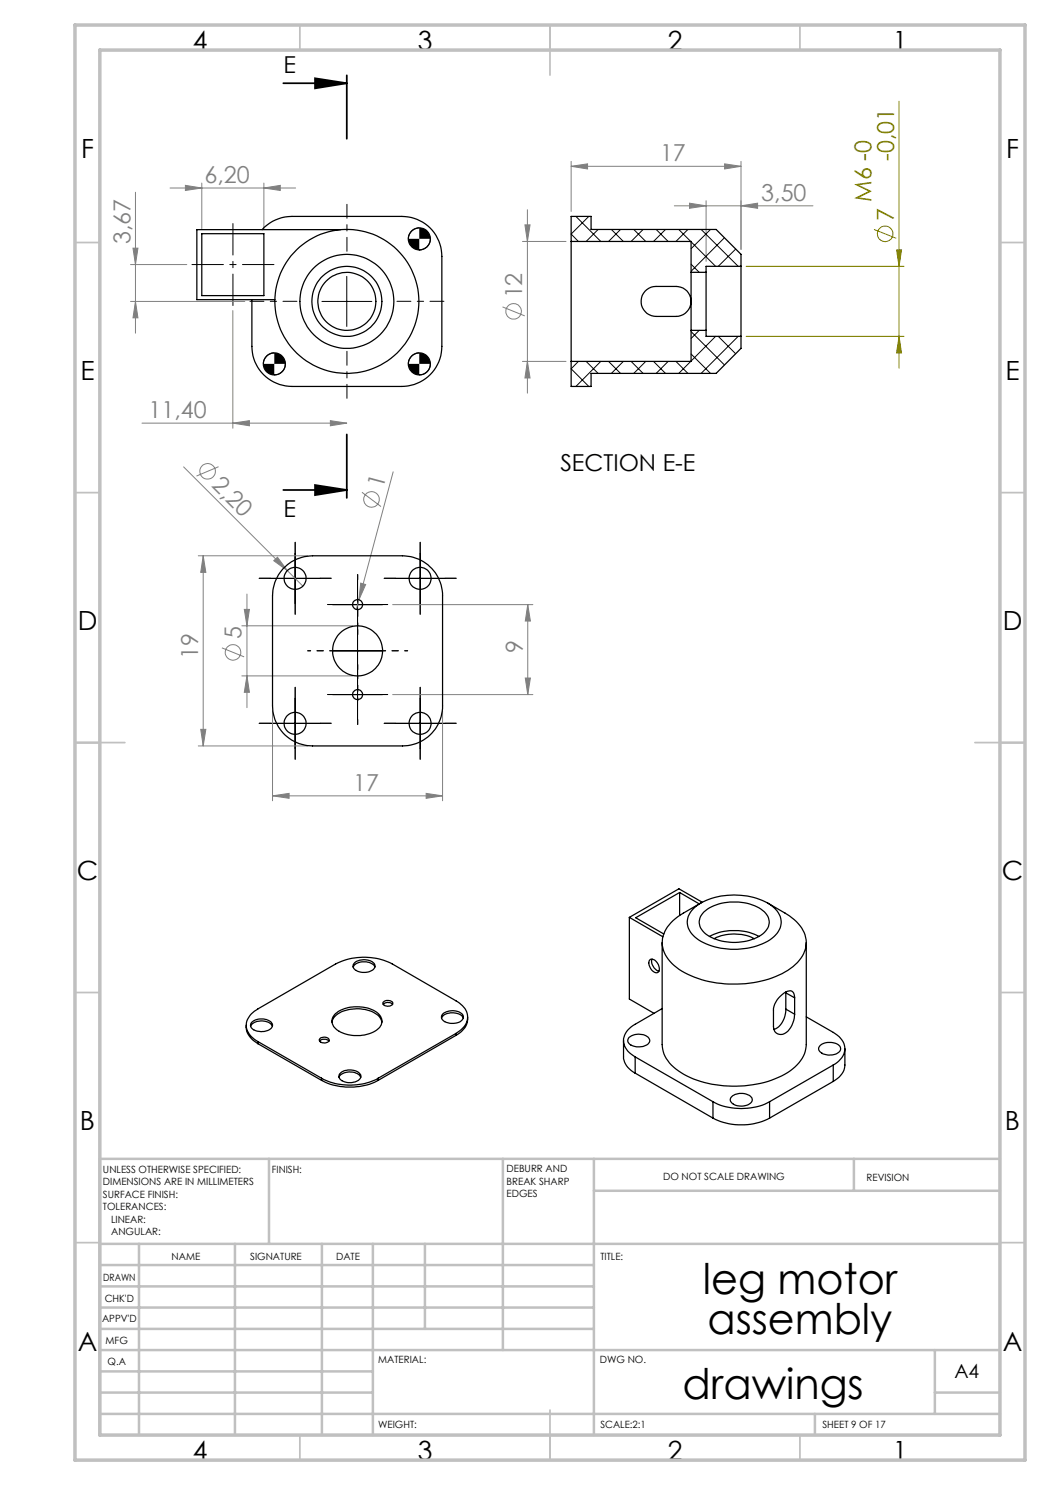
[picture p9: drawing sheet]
<svg xmlns="http://www.w3.org/2000/svg" width="210mm" height="297mm" viewBox="0 0 210 297" stroke-linecap="round" stroke-linejoin="round" font-family="sans-serif">
<g fill="none" stroke="#808080" stroke-width=".2">
<path d="M27.1 38.4v28.2M34 37.6h25.1M37.1 37.1l3.3 .5-3.3 .5zM40.4 36.6v9.1M52.8 37.6l3.3-.5v1zM52.8 36.6v9.1M114.2 33.3l3.3-.5v1zM114.2 32.3v10M114.2 33.3h34M144.9 32.8l3.3 .5-3.3 .5zM148.2 32.3v17.6M26.1 52.9h11.3"/>
<path d="M26.6 49.6h1l-.5 3.3zM104.5 48.3h8.7M105 45h1l-.5 3.3zM105.5 41.9v36.7M134.9 41.2h27.7M137.9 40.6l3.3 .6-3.3 .5zM141.2 40.1v12.2M148.2 41.2l3.3-.6v1.1zM26.1 60.3h22.9M27.1 60.3l.5 3.3h-1zM46.6 62.1v23.6M100.5 61.4l4.5 1.8"/>
<path d="M104.5 72.3h8.7M105.5 72.3l.5 3.3h-1zM28.4 84.6h41M36.7 93.4l20.8 20.7M43.7 93.3l-4.4 1.9M46.6 84.6l3.3-.5v1.1zM66.1 84.1l3.3 .5-3.3 .6zM72.4 98.5l3.8 2.8M78.6 94.4l-6.8 25.5M39.7 111.2h21.8M40.6 111.2v38M40.6 111.2l.6 3.3h-1.1z"/>
<path d="M49.4 118.8v22.7M54.8 112.1l.7-.7 2 2.7zM57.5 114.1l3.1 3.1M71.8 119.9l-.5 2M72.1 116.6l1 .3-1.3 3zM44.4 129.6l4.4 1.8M48.4 125.2h22.1M48.4 135.2h22.1M48.9 121.9h1l-.5 3.3zM49.4 135.2l.5 3.3h-1zM78.5 120.9h28.1M78.5 138.9h28.1"/>
<path d="M105.1 135.6h1l-.5 3.3zM105.6 120.9l.5 3.3h-1zM105.6 120.9v18M39.7 149.2h21.8M40.1 145.9h1.1l-.6 3.3zM54.5 159.2l3.3-.5v1zM54.5 142.2v18M54.5 159.2h34M85.2 158.7l3.3 .5-3.3 .5zM88.5 142.2v18"/>
<circle cx="102.7" cy="62.3" r="1.55"/>
<circle cx="41.5" cy="94.3" r="1.56"/>
<circle cx="74.3" cy="99.9" r="1.56"/>
<circle cx="46.6" cy="130.5" r="1.55"/>
</g>
<g fill="none" stroke="#808000" stroke-width=".2">
<path d="M179.8 20.2v53.4M149.2 53.3h31.6M174.8 45.9l4.4 1.8M179.3 50h1l-.5 3.3zM149.2 67.3h31.6M179.8 67.3l.5 3.3h-1z"/>
<circle cx="177" cy="46.8" r="1.56"/>
</g>
<g fill="none" stroke="#000" stroke-width=".2">
<path d="M69.4 55.3v10M83.9 45.6a2.17 2.17 0 0 0-2.2 2.2M86.1 47.8a2.17 2.17 0 0 1-2.2 2.2M54.9 70.6a2.17 2.17 0 0 0-2.2 2.2M57.1 72.8a2.23 2.23 0 0 1-2.2 2.2M64.4 60.3h10M83.9 70.6a2.17 2.17 0 0 0-2.2 2.2M86.1 72.8a2.17 2.17 0 0 1-2.2 2.2M54 115.7h10M59 110.7v10M71.5 115.9v28M79 115.7h10"/>
<path d="M84 110.7v10M59 139.7v10M66.5 130.2h10M66.5 138.9h10M66.5 120.9h10M84 139.7v10M54 144.7h10M79 144.7h10"/>
</g>
<path d="M56.7 16.6h12.7M63 15.7l6.4 .9-6.4 1.1zM69.4 15.1v12.7M56.7 98h12.7M63 97l6.4 1-6.4 1zM69.4 86.9v12.7" fill="none" stroke="#000" stroke-width=".35"/>
<path d="M38.4 52.9h16.4M46.6 61.1v-16.4" fill="none" stroke="#000" stroke-width=".2" stroke-dasharray="15.2 1.3 1.3 1.3" stroke-dashoffset="8.9"/>
<path d="M69.4 50.3v-9.4M59.4 60.3h-9.4M69.4 70.3v9.4M79.4 60.3h9.4" fill="none" stroke="#000" stroke-width=".2" stroke-dasharray="15.2 1.3 1.3 1.3" stroke-dashoffset="12.4"/>
<g fill="none" stroke="#000" stroke-width=".2" stroke-dasharray="15.2 1.3 1.3 1.3">
<path d="M54 115.7h-2.2M59 110.7v-2.2M64 115.7h2.2M71.5 115.9v-1M79 115.7h-2.2M84 110.7v-2.2M89 115.7h2.2M59 139.7v-2.2M59 120.7v2.2M66.5 138.9h-1M66.5 120.9h-1M71.5 133.9v-1"/>
<path d="M71.5 125.9v1M76.5 138.9h1M76.5 120.9h1M84 139.7v-2.2M84 120.7v2.2M54 144.7h-2.2M59 149.7v2.2M64 144.7h2.2M71.5 143.9v1M79 144.7h-2.2M84 149.7v2.2M89 144.7h2.2"/>
</g>
<path d="M66.5 130.2h-5M71.5 125.2v-5M71.5 135.2v5M76.5 130.2h5" fill="none" stroke="#000" stroke-width=".2" stroke-dasharray="15.2 1.3 1.3 1.3" stroke-dashoffset="14.6"/>
<g fill="none" stroke="#c0c0c0" stroke-width=".35">
<path d="M60 5v5M110 5v10M160 5v5M15 48.5h5M200 48.5h5M15 98.5h5M200 98.5h5M15 148.5h10M195 148.5h10M15 198.5h5M200 198.5h5M15 248.5h5"/>
<path d="M200 248.5h5M60 287v5M110 282v10M160 287v5"/>
</g>
<g fill="none" stroke="#c0c0c0" stroke-width=".5">
<path d="M53.8 231.8v17M100.6 231.8v38.2M118.8 231.8v55.2M118.8 238.2h81.2M170.8 231.8v6.4M200 231.8h-180v55.2M20 248.8h180M20 257.3h98.8M20 253h98.8M27.8 248.8v38.2M47 248.8v38.2M64.4 248.8v38.2"/>
<path d="M74.6 248.8v38.2M85 248.8v17M20 265.8h98.8M20 261.5h98.8M20 278.5h54.6M20 274.3h54.6M20 270h180M187 278.5h13M187 270v12.8M20 282.8h180M163 282.8v4.2"/>
</g>
<path d="M15 5h190v287h-190zM20 10h180v277h-180z" fill="none" stroke="#c0c0c0" stroke-width=".7"/>
<g fill="#000">
<path d="M63 15.7l6.4 .9-6.4 1.1zM63 97l6.4 1-6.4 1z"/>
<path d="M52.7 72.8a2.17 2.17 0 0 0 2.2 2.2v-2.2zM54.9 70.6v2.2h2.2a2.23 2.23 0 0 0-2.2-2.2zM81.7 47.8a2.17 2.17 0 0 0 2.2 2.2v-2.2zM83.9 45.6v2.2h2.2a2.17 2.17 0 0 0-2.2-2.2zM81.7 72.8a2.17 2.17 0 0 0 2.2 2.2v-2.2zM83.9 70.6v2.2h2.2a2.17 2.17 0 0 0-2.2-2.2z"/>
</g>
<path d="M66.1 84.1l3.3 .5-3.3 .6zM46.6 84.6l3.3-.5v1.1z" fill="#808080"/>
<path d="M179.3 50h1l-.5 3.3zM179.8 67.3l.5 3.3h-1z" fill="#808000"/>
<g fill="#808080">
<path d="M54.8 112.1l.7-.7 2 2.7z"/>
<path d="M72.1 116.6l1 .3-1.3 3z"/>
<path d="M52.8 37.6l3.3-.5v1zM37.1 37.1l3.3 .5-3.3 .5zM144.9 32.8l3.3 .5-3.3 .5zM114.2 33.3l3.3-.5v1z"/>
<path d="M54.5 159.2l3.3-.5v1zM85.2 158.7l3.3 .5-3.3 .5z"/>
<path d="M137.9 40.6l3.3 .6-3.3 .5zM148.2 41.2l3.3-.6v1.1z"/>
<path d="M40.1 145.9h1.1l-.6 3.3zM40.6 111.2l.6 3.3h-1.1z"/>
<path d="M26.6 49.6h1l-.5 3.3zM27.1 60.3l.5 3.3h-1zM105.6 120.9l.5 3.3h-1zM105.1 135.6h1l-.5 3.3zM48.9 121.9h1l-.5 3.3zM49.4 135.2l.5 3.3h-1zM105 45h1l-.5 3.3zM105.5 72.3l.5 3.3h-1z"/>
</g>
<g fill="none" stroke="#000" stroke-width=".25">
<path d="M40.4 46.7h12.4v12.4h-12.4zM52.4 45.9a8.1 8.1 0 0 1 6-2.6h22a8 8 0 0 1 8 8v18a8 8 0 0 1-8 8h-22a8 8 0 0 1-8-8v-9.4M68.2 45.9h-28.8v14h15.6M114.2 48.3v24M114.2 48.3v-5h4v2.6h25l5 5v2.4M114.2 48.3h24v6.2M129 58.2a2.97 2.97 0 0 1 2.2-.9h4a3 3 0 0 1 3 3 3 3 0 0 1-3 3h-4a3 3 0 0 1-2.7-1.8 3 3 0 0 1 .5-3.3zM138.2 54.5v11.6M138.2 54.5h3M141.2 54.5v11.6M148.2 53.3v14M148.2 53.3h-7v1.2"/>
<path d="M138.2 66.1v6.2h-24M138.2 66.1h3M141.2 66.1v1.2h7M148.2 67.3v2.4l-5 5h-25v2.6h-4v-5M56.7 113.7a8.2 8.2 0 0 1 5.8-2.5h18a8.1 8.1 0 0 1 8 8v22a8 8 0 0 1-8 8h-18a8 8 0 0 1-8-8v-22a8 8 0 0 1 2.2-5.5zM135.9 178.5l-8.8 5 5.7 3.3M135.9 178.5l4 2.3M135.9 178.5v4.6M70.6 193.4a2.83 2.83 0 0 1 4-.5l.4 .5M70.9 192.6a3 3 0 0 1 4 .2 1.15 1.15 0 0 1-1.1 1.5 2.71 2.71 0 0 1-3.2-.9l.1-.5zM125.9 183.5l6.7 3.9M125.9 183.5v16.3l4.9 2.9"/>
<path d="M130 191.9a1.65 1.65 0 0 1 1.9 1.8 .73 .73 0 0 1-.5 .9 .73 .73 0 0 1-.9-.4 1.74 1.74 0 0 1-.5-2.3zM130.4 191.8a2.09 2.09 0 0 0 1.4 2.4M132.4 188.5v20.4a7.4 7.4 0 0 0 4.4 6 22.4 22.4 0 0 0 20.7-.4 7.2 7.2 0 0 0 3.8-5.6v-20.4M138.6 181.8a12.2 12.2 0 0 1 9.6-2.7 10.1 10.1 0 0 1 7.4 3.4 3.7 3.7 0 0 1-1.2 5.2 14.1 14.1 0 0 1-15.1 0 3.7 3.7 0 0 1-.7-5.9zM140.2 180.6l-3.5 2a7.6 7.6 0 0 0-4.2 5.6 6.8 6.8 0 0 0 3.9 6 22.5 22.5 0 0 0 20.6 .2 7.1 7.1 0 0 0 4.3-6 7.4 7.4 0 0 0-4.3-5.8l-3.5-2M140.4 180.4l-4.6-2.6-9.9 5.7M140.8 182.3a10.3 10.3 0 0 1 12.1 0 2.8 2.8 0 0 1-.7 4.7 10.3 10.3 0 0 1-11.4-.5 2.68 2.68 0 0 1 0-4.2zM141.9 187.3a11.1 11.1 0 0 1 9.9 0M142.8 187.7a9 9 0 0 1 8.1 0M157.2 198.4v3.4M157.2 198.6l1.7 1M158.9 199.6a1.1 1.1 0 0 0-.4-1.3 1.1 1.1 0 0 0-1.3 .1 4.6 4.6 0 0 0-2.5 3.6v3.3a1.57 1.57 0 0 0 1.1 1.6 1.57 1.57 0 0 0 1.8-.7 5.5 5.5 0 0 0 1.3-3.4"/>
<path d="M158.9 199.6v3.2M49.2 205.1a3.9 3.9 0 0 0 2.4 3.6M50.1 205.2a2.73 2.73 0 0 1 3.7-.7l.7 .7M50.4 204.4a3 3 0 0 1 4.1 .4 1.31 1.31 0 0 1-1.4 1.4 2.49 2.49 0 0 1-3-1l.1-.5zM51.6 208.3l12.7 7.3M51.6 208.3v.4M51.6 208.7l12.7 7.4M63.9 208.2a1.41 1.41 0 0 1 1.9 0M64.1 207.6a1.07 1.07 0 0 1 1.7 .6 1.24 1.24 0 0 1-1.9-.2zM64.3 215.6a12.3 12.3 0 0 0 11.3 0M64.3 216.1a12.6 12.6 0 0 0 11.3 0M64.3 215.6v.5"/>
<path d="M66.4 204.4a3.7 3.7 0 0 1 3.3-2.5 6.7 6.7 0 0 1 6.3 1.6l.4 .9M66.9 202.9a7.2 7.2 0 0 1 8.9 0 2.04 2.04 0 0 1-.8 3.3 7.2 7.2 0 0 1-8.1-.7 1.87 1.87 0 0 1 0-2.6zM67.8 215.5a2.69 2.69 0 0 1 3.4-.9l.6 .3 .3 .6M68.1 214.7a2.95 2.95 0 0 1 4 .3 1.49 1.49 0 0 1-1.6 1.5 2.24 2.24 0 0 1-2.7-1.2zM75.6 215.6v.5M76.6 200.4a1.32 1.32 0 0 1 2 .2 1.13 1.13 0 0 1-1.9 .3zM76.7 200.9a1.31 1.31 0 0 1 1.8 0M88.3 203.6a2.77 2.77 0 0 1 3.6-.7l.6 .4 .1 .3M88.5 202.8a3 3 0 0 1 4.1 .2 1.34 1.34 0 0 1-1.6 1.6 2.48 2.48 0 0 1-2.7-1v-.5zM91.2 206.7a3.8 3.8 0 0 0 2.3-3.8 4.3 4.3 0 0 0-2.3-2.7l-12.7-7.4a12.6 12.6 0 0 0-11.4 0l-15.5 9a3.6 3.6 0 0 0-2.1 4.4 4.9 4.9 0 0 0 2.1 2.1M91.2 206.7l-15.6 8.9M91.2 206.7v.4"/>
<path d="M91.2 207.1l-15.6 9M93.5 203.4a3.7 3.7 0 0 1-2.3 3.7M124.7 208.1v3.3a3.9 3.9 0 0 0 2.3 3.2M125.8 207.5a3 3 0 0 1 4.1 .3 1.06 1.06 0 0 1-1 1.4 2.86 2.86 0 0 1-3.3-.8v-.4zM127 211.4l15.6 8.9M127 211.4v3.2M127 214.6l15.6 9M132.4 201.7l-5.4 3.2a3.6 3.6 0 0 0-2.1 4.3l.7 1 1.4 1.2M146.4 219.3a2.98 2.98 0 0 1 4 .3 1.29 1.29 0 0 1-1.3 1.5 2.45 2.45 0 0 1-3-1.1zM157.2 201.8a4.3 4.3 0 0 1-2.4 4.1M157.2 201.8l1.7 1M161.3 203.4l5.4 3.1a3.6 3.6 0 0 1 2.1 4.3l-1 1.4-1.1 .8"/>
<path d="M164 209.1a3 3 0 0 1 4.1 .3 1.26 1.26 0 0 1-1.3 1.5 2.55 2.55 0 0 1-3.1-1.1zM166.7 213l-12.8 7.3M166.7 213v3.3M166.7 216.3l-12.8 7.3M169 209.8v3.2a4 4 0 0 1-2.3 3.3M142.6 220.3a12.3 12.3 0 0 0 11.3 0M142.6 223.6a12.6 12.6 0 0 0 11.3 0M142.6 220.3v3.3M153.9 220.3v3.3"/>
<circle cx="83.9" cy="47.8" r="2.2"/>
<circle cx="54.9" cy="72.8" r="2.19"/>
<circle cx="69.4" cy="60.3" r="14.4"/>
<circle cx="69.4" cy="60.3" r="9.4"/>
<circle cx="69.4" cy="60.3" r="5.8"/>
<circle cx="69.4" cy="60.3" r="7"/>
<circle cx="83.9" cy="72.8" r="2.19"/>
<circle cx="59" cy="115.7" r="2.19"/>
<circle cx="84" cy="115.7" r="2.2"/>
<circle cx="71.5" cy="120.9" r="1"/>
<circle cx="71.5" cy="138.9" r=".99"/>
<circle cx="71.5" cy="130.2" r="5"/>
<circle cx="59" cy="144.7" r="2.19"/>
<circle cx="84" cy="144.7" r="2.2"/>
</g>
<g fill="none" stroke="#000" stroke-width=".2">
<path d="M115.2 43.3l5 5M117.8 43.3l-3.6 3.5 1.5 1.5M119.6 45.9l-2.4 2.4M122.3 45.9l2.4 2.4M124.1 45.9l-2.4 2.4M126.8 45.9l2.4 2.4M128.6 45.9l-2.4 2.4M131.2 45.9l2.4 2.4M133.1 45.9l-2.4 2.4M135.7 45.9l2.4 2.4M137.6 45.9l-2.4 2.4M138.2 52.8l1.6 1.7"/>
<path d="M138.2 48.4l4.9 4.9M140.2 45.9l7.4 7.4M142.1 45.9l-3.9 3.8M144.9 47.6l-6.7 6.7M147.1 49.8l-3.4 3.5M148.2 53.2v.1M115.7 72.3l-1.5 1.5 3.6 3.5M117.2 72.3l2.4 2.4M120.2 72.3l-5 5M121.7 72.3l2.4 2.4M124.7 72.3l-2.4 2.4M126.2 72.3l2.4 2.4"/>
<path d="M129.2 72.3l-2.4 2.4M130.7 72.3l2.4 2.4M133.6 72.3l-2.4 2.4M135.2 72.3l2.4 2.4M138.1 72.3l-2.4 2.4M138.2 70.8l3.9 3.9M138.2 66.3l6.7 6.7M139.8 66.1l-1.6 1.6M143.1 67.3l-4.9 4.9M143.7 67.3l3.4 3.5M147.6 67.3l-7.4 7.4M148.2 67.3h.1"/>
</g>
<g font-size="8.5">
<text x="140.6" y="258.8">leg motor</text>
<text x="141.5" y="266.9">assembly</text>
<text x="136.5" y="279.7">drawings</text>
</g>
<g font-size="5.3">
<text x="38.5" y="9.9">4</text>
<text x="83.5" y="9.9">3</text>
<text x="133.6" y="9.9">2</text>
<text x="178.6" y="9.9">1</text>
<text x="16.2" y="31.7">F</text>
<text x="201.2" y="31.7">F</text>
<text x="16.1" y="75.9">E</text>
<text x="201.1" y="75.9">E</text>
<text x="15.5" y="125.9">D</text>
<text x="200.5" y="125.9">D</text>
<text x="15.4" y="175.9">C</text>
<text x="200.4" y="175.9">C</text>
<text x="16" y="225.9">B</text>
<text x="201" y="225.9">B</text>
<text x="15.5" y="270.2">A</text>
<text x="200.5" y="270.2">A</text>
<text x="38.5" y="291.9">4</text>
<text x="83.5" y="291.9">3</text>
<text x="133.6" y="291.9">2</text>
<text x="178.6" y="291.9">1</text>
</g>
<g font-size="4.7">
<text x="56.7" y="14.6">E</text>
<text x="112.1" y="94.2">SECTION E-E</text>
<text x="56.7" y="103.3">E</text>
</g>
<g font-size="4.7" fill="#808080">
<text x="132" y="32.2">17</text>
<text x="40.9" y="36.6">6,20</text>
<text x="152.3" y="40.1">3,50</text>
<text x="26.1" y="48.8" transform="rotate(-90 26.1 48.8)">3,67</text>
<text x="104.4" y="59.7" transform="rotate(-90 104.4 59.7)">12</text>
<text x="29.7" y="83.6">11,40</text>
<text x="42.1" y="97.3" transform="rotate(45 42.1 97.3)">2,20</text>
<text x="76.6" y="97.8" transform="rotate(-75 76.6 97.8)">1</text>
<text x="39.7" y="131.8" transform="rotate(-90 39.7 131.8)">19</text>
<text x="48.3" y="127.9" transform="rotate(-90 48.3 127.9)">5</text>
<text x="104.6" y="130.5" transform="rotate(-90 104.6 130.5)">9</text>
<text x="70.6" y="158.1">17</text>
</g>
<g font-size="4.7" fill="#808000">
<text x="178.8" y="32.1" transform="rotate(-90 178.8 32.1)">-0,01</text>
<text x="174.3" y="40.3" transform="rotate(-90 174.3 40.3)">M6 -0</text>
<text x="178.8" y="44.2" transform="rotate(-90 178.8 44.2)">7</text>
</g>
<text font-size="3.9" x="190.9" y="275.5">A4</text>
<g font-size="2">
<text x="20.6" y="234.6">UNLESS OTHERWISE SPECIFIED:</text>
<text x="20.6" y="237.1">DIMENSIONS ARE IN MILLIMETERS</text>
<text x="20.6" y="239.6">SURFACE FINISH:</text>
<text x="54.4" y="234.6">FINISH:</text>
<text x="101.3" y="234.5">DEBURR AND</text>
<text x="101.3" y="237">BREAK SHARP</text>
<text x="101.3" y="239.5">EDGES</text>
<text x="132.6" y="236">DO NOT SCALE DRAWING</text>
<text x="173.3" y="236.2">REVISION</text>
<text x="20.6" y="242.1">TOLERANCES:</text>
<text x="22.2" y="244.6">LINEAR:</text>
<text x="22.2" y="247.1">ANGULAR:</text>
<text x="34.3" y="252">NAME</text>
<text x="50" y="251.9">SIGNATURE</text>
<text x="67.2" y="251.9">DATE</text>
<text x="120.1" y="251.9">TITLE:</text>
<text x="20.6" y="256.1">DRAWN</text>
<text x="20.9" y="260.3">CHK'D</text>
<text x="20.4" y="264.4">APPV'D</text>
<text x="21.1" y="268.8">MFG</text>
<text x="21.5" y="273">Q.A</text>
<text x="75.6" y="272.5">MATERIAL:</text>
<text x="120" y="272.5">DWG NO.</text>
<text x="75.6" y="285.5">WEIGHT:</text>
<text x="120.1" y="285.6">SCALE:2:1</text>
<text x="164.5" y="285.6">SHEET 9 OF 17</text>
</g>
</svg>
